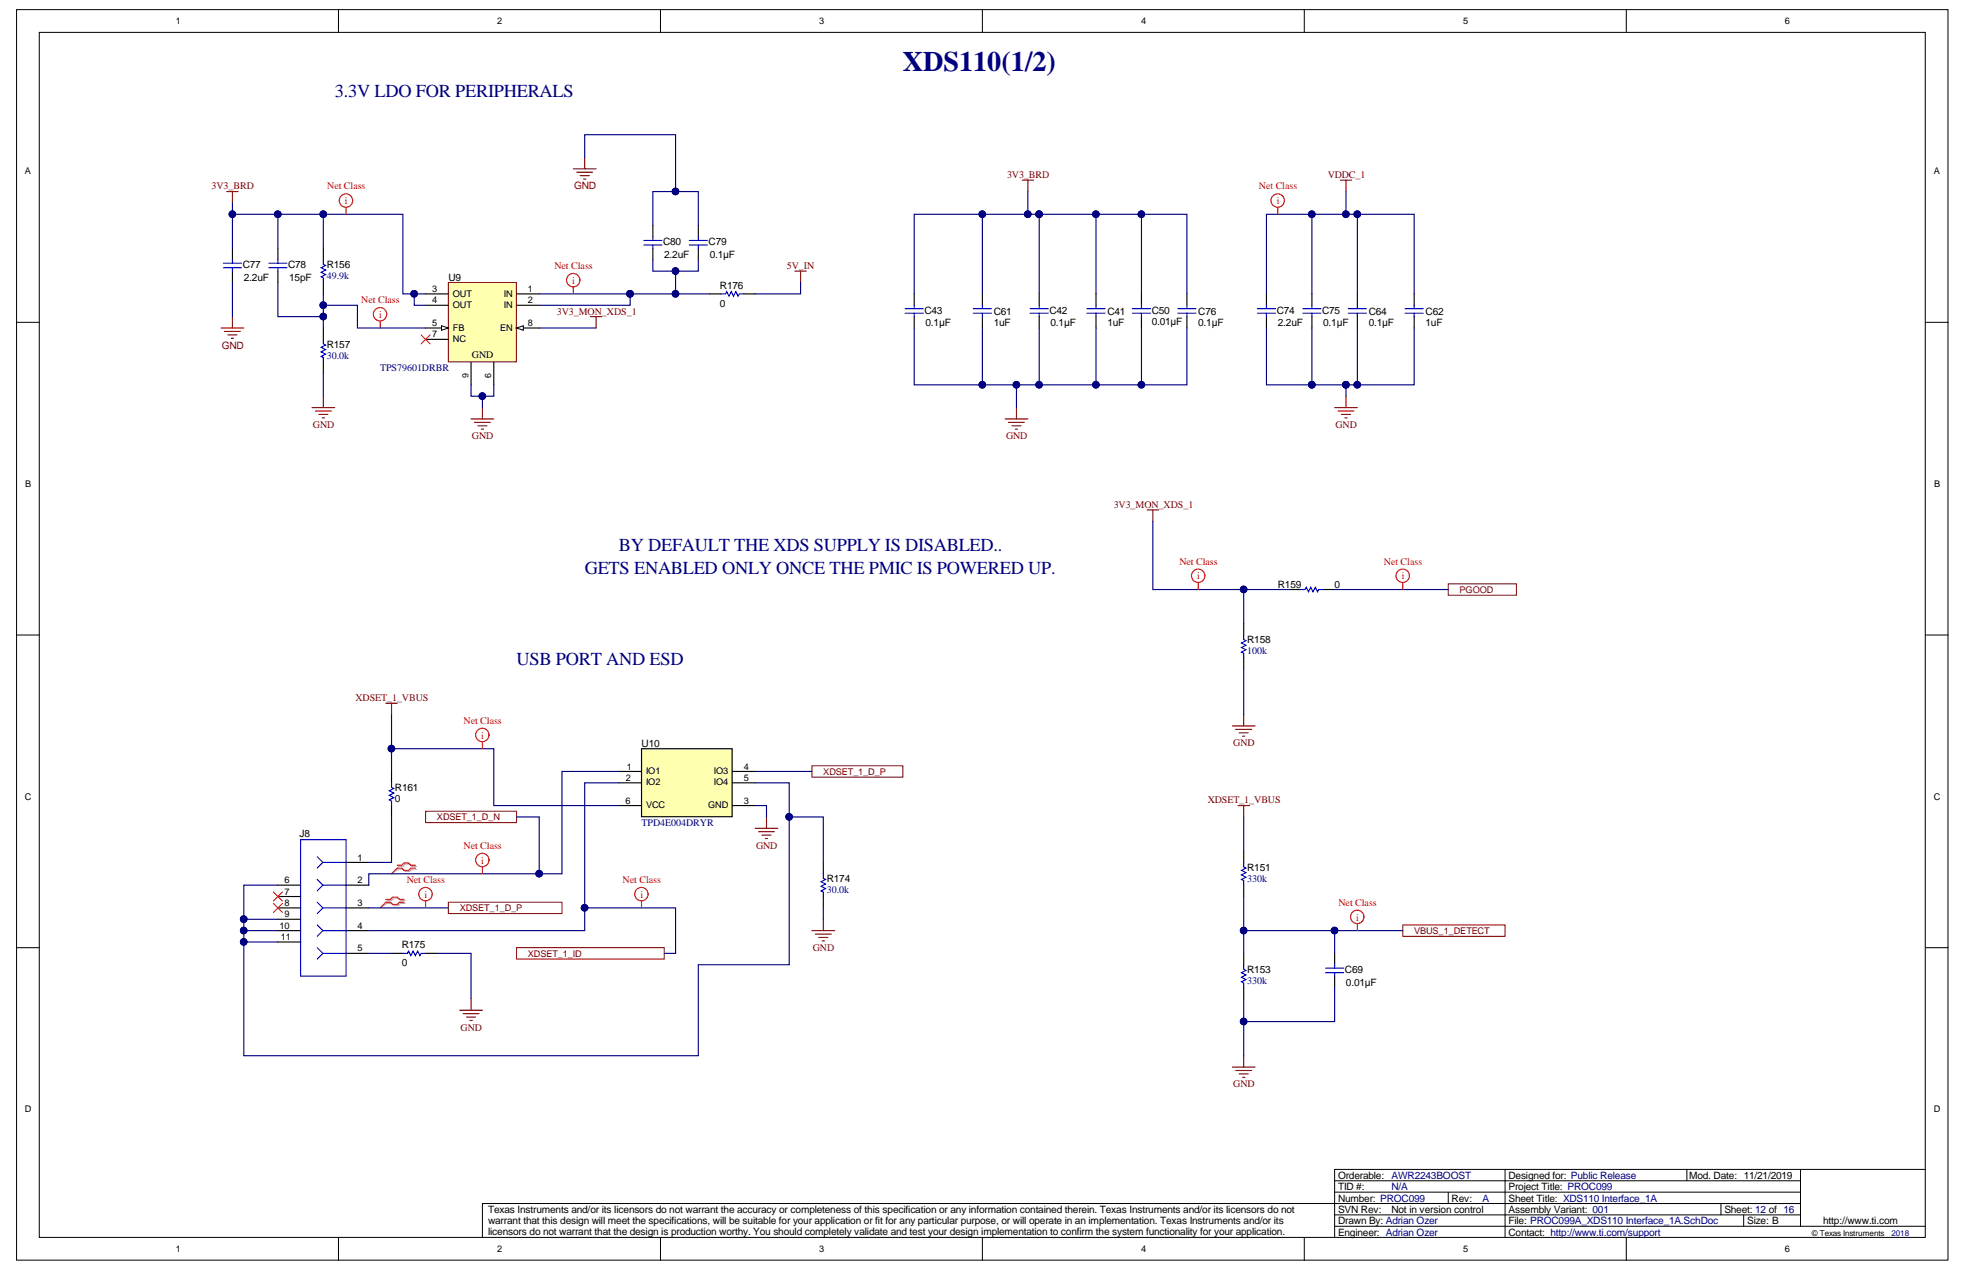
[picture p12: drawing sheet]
<svg xmlns="http://www.w3.org/2000/svg" width="432mm" height="279mm" viewBox="0 0 432 279" stroke-linecap="round" stroke-linejoin="round" font-family="sans-serif">
<g fill="#fff" stroke="#000" stroke-width=".22">
<path d="M3.6 2.1h424.2v274.6h-424.2z"/>
<path d="M8.6 7.1h414.3v264.6h-414.3z"/>
</g>
<g fill="none" stroke="#000" stroke-width=".22">
<path d="M74.3 2.1v5M145.1 2.1v5M215.8 2.1v5M286.5 2.1v5M357.2 2.1v5M3.6 70.8h5M422.9 70.8h5M3.6 139.4h5M422.9 139.4h5M3.6 208.1h5M422.9 208.1h5M293.1 259.2h102.4"/>
<path d="M330.6 256.7h-37.5v15M370.5 256.7v2.5M395.5 256.7v12.5M422.9 256.7h-92.3v15M74.3 271.7v5M145.1 271.7v5M215.8 271.7v5M286.5 271.7v5M293.1 269.2h129.8M293.1 266.7h102.4M293.1 261.7h102.4M318.1 261.7v2.5"/>
<path d="M357.2 271.7v5M378 264.2v2.5M383 266.7v2.5M395.5 264.2h-289.5v7.5"/>
</g>
<g fill="none" stroke="#800000" stroke-width=".25">
<path d="M224.5 39.6h2.5M225.7 39.6v2.5M294.4 39.6h2.5M295.6 39.6v2.5M220.8 92h4.9M221.5 92.7h3.5M222.3 93.5h2M223 94.2h.5M223.3 89.5v2.5M293.1 89.5h5M293.9 90.2h3.5M294.6 91h2"/>
<path d="M295.4 91.7h.5M295.6 87v2.5M168.3 179.4v2.5M271.9 176.9h2.5M273.2 176.9v2.5M165.9 181.9h4.9M166.6 182.6h3.5M167.3 183.4h2M168.1 184.1h.5M178.3 204.3h5M179.1 205.1h3.5M179.8 205.8h2"/>
<path d="M180.6 206.6h.5M180.8 201.8v2.5M270.7 234.3h5M271.4 235h3.5M272.2 235.8h2M272.9 236.5h.5M273.2 231.8v2.5"/>
</g>
<path d="M308.1 203.1h22.5v2.5h-22.5z" fill-rule="evenodd" fill="#fff" stroke="#800000" stroke-width=".22"/>
<path d="M270.7 159.4h5M273.2 156.9v2.5M271.4 160.1h3.5M272.2 160.9h2M272.9 161.6h.5" fill="none" stroke="#800000" stroke-width=".25"/>
<path d="M318.1 128.2h15v2.5h-15z" fill-rule="evenodd" fill="#fff" stroke="#800000" stroke-width=".22"/>
<path d="M252 112h2.4M253.2 112v2.5M84.7 154.4h2.5M86 154.4v2.5M103.5 219.3v2.5M101 221.8h5M101.7 222.5h3.5M102.5 223.3h2M103.2 224h.5" fill="none" stroke="#800000" stroke-width=".25"/>
<g fill="#fff" stroke="#800000" stroke-width=".22">
<path d="M178.3 168.1h20v2.5h-20z" fill-rule="evenodd"/>
<path d="M98.5 198.1h24.9v2.5h-24.9z" fill-rule="evenodd"/>
<path d="M93.5 178.1h19.9v2.5h-19.9z" fill-rule="evenodd"/>
<path d="M113.4 208.1h32.5v2.5h-32.5z" fill-rule="evenodd"/>
</g>
<g fill="none" stroke="#000" stroke-width=".25">
<path d="M278.2 64.5v2.5M278.2 69.5v2.5M61 194.3h5M61 199.3h5M61 196.8h5M76 189.3h5M76 194.3h5M76 199.3h5M61 204.3h5M61 201.8h5M61 206.8h5M76 204.3h5"/>
<path d="M76 209.3h5M293.1 209.3v2.5M293.1 214.3v2.5"/>
</g>
<g fill="none" stroke="#00f" stroke-width=".25">
<path d="M276.2 68.8h4M276.2 67.8h4M278.2 67v.8M278.2 68.8v.7M66 184.4h10v29.9h-10zM69.7 193.1l1.2 1.2-1.2 1.3M69.7 188.1l1.2 1.2-1.2 1.3M69.7 198.1l1.2 1.2-1.2 1.3M71 189.3h5M71 194.3h5M71 199.3h5M69.7 208.1l1.2 1.2-1.2 1.3"/>
<path d="M69.7 203.1l1.2 1.2-1.2 1.3M71 204.3h5M71 209.3h5M291.1 213.6h4M291.1 212.6h4M293.1 211.8v.8M293.1 213.6v.7"/>
</g>
<path d="M140.9 164.4h19.9v14.9h-19.9z" fill="#ffffb0" stroke="#000" stroke-width=".25"/>
<path d="M135.9 169.4h5M135.9 171.9h5M135.9 176.9h5M160.9 169.4h5M160.9 171.9h5M160.9 176.9h5" fill="none" stroke="#000" stroke-width=".25"/>
<path d="M98.5 62h14.9v17.5h-14.9z" fill="#ffffb0" stroke="#800000" stroke-width=".22"/>
<path d="M93.5 64.5h5M93.5 67h5M93.5 72h5M113.4 64.5h5M113.4 67h5" fill="none" stroke="#000" stroke-width=".25"/>
<path d="M97 71.5l1.5 .5-1.5 .5z" fill="#fff"/>
<path d="M97 71.5l1.5 .5-1.5 .5z" fill="none" stroke="#000" stroke-width=".22"/>
<path d="M93.5 74.5h5M108.5 79.5v5M113.4 72h5" fill="none" stroke="#000" stroke-width=".25"/>
<path d="M113.4 72l1.5-.5v1z" fill="#fff"/>
<path d="M113.4 72l1.5-.5v1z" fill="none" stroke="#000" stroke-width=".22"/>
<g fill="none" stroke="#000" stroke-width=".25">
<path d="M51.1 54.5v2.5M51.1 59.5v2.5M61 54.5v2.5M61 59.5v2.5M71 54.5v2.5M143.4 49.5v2.5M143.4 54.5v2.5M153.4 49.5v2.5M153.4 54.5v2.5M71 62v2.5M71 72v2.5M71 79.5v2.5"/>
<path d="M103.5 79.5v5M155.9 64.5h2.5M163.4 64.5h2.5M200.8 64.5v2.5M200.8 69.5v2.5M215.8 64.5v2.5M215.8 69.5v2.5M228.2 64.5v2.5M228.2 69.5v2.5M240.7 64.5v2.5M240.7 69.5v2.5M250.7 64.5v2.5"/>
<path d="M250.7 69.5v2.5M260.7 64.5v2.5M260.7 69.5v2.5M288.1 64.5v2.5M288.1 69.5v2.5M298.1 64.5v2.5M298.1 69.5v2.5M310.6 64.5v2.5M310.6 69.5v2.5M273.2 136.9v2.5M283.1 129.4h2.5M290.6 129.4h2.5"/>
<path d="M273.2 144.4v2.5M86 169.4v2.5M86 176.9v2.5M180.8 189.3v2.5M180.8 196.8v2.5M273.2 186.8v2.5M273.2 194.3v2.5M86 209.3h2.5M93.5 209.3h2.5M273.2 209.3v2.5M273.2 216.8v2.5"/>
</g>
<g fill="none" stroke="#800000" stroke-width=".25">
<path d="M125.9 37.1h5M126.7 37.8h3.5M127.4 38.6h2M128.2 39.3h.5M128.4 34.6v2.5M49.8 42.1h2.5M51.1 42.1v2.5M174.6 59.5h2.5M175.8 59.5v2.5M48.6 72h4.9M49.3 72.8h3.5M50.1 73.5h2"/>
<path d="M50.8 74.3h.5M51.1 69.5v2.5M129.7 69.5h2.5M130.9 69.5v2.5M68.5 89.5h5M69.3 90.2h3.5M70 91h2M70.8 91.7h.5M71 87v2.5M103.5 92h5M104.2 92.7h3.5M105 93.5h2"/>
<path d="M105.7 94.2h.5M106 89.5v2.5"/>
</g>
<g fill="none" stroke="#00f" stroke-width=".25">
<path d="M49.1 58.8h4M49.1 57.8h4M51.1 57v.8M51.1 58.8v.7M59 58.8h4M59 57.8h4M61 57v.8M61 58.8v.7M71 57v1l.5 .3-1 .5 1 .5-1 .5 1 .5-1 .5 .5 .2v1M141.4 52.8h4M141.4 53.8h4M143.4 52v.8"/>
<path d="M143.4 53.8v.7M151.4 52.8h4M151.4 53.8h4M153.4 52v.8M153.4 53.8v.7M71 74.5v1l.5 .3-1 .5 1 .5-1 .5 1 .5-1 .5 .5 .2v1M158.4 64.5h1l.2-.5 .5 1 .5-1 .5 1 .5-1 .5 1 .3-.5h1M198.8 68.8h4M198.8 67.8h4M200.8 67v.8M200.8 68.8v.7M213.8 68.8h4"/>
<path d="M213.8 67.8h4M215.8 67v.8M215.8 68.8v.7M226.2 68.8h4M226.2 67.8h4M228.2 67v.8M228.2 68.8v.7M238.7 68.8h4M238.7 67.8h4M240.7 67v.8M240.7 68.8v.7M248.7 68.8h4"/>
<path d="M248.7 67.8h4M250.7 67v.8M250.7 68.8v.7M258.7 68.8h4M258.7 67.8h4M260.7 67v.8M260.7 68.8v.7M286.1 68.8h4M286.1 67.8h4M288.1 67v.8M288.1 68.8v.7M296.1 68.8h4"/>
<path d="M296.1 67.8h4M298.1 67v.8M298.1 68.8v.7M308.6 68.8h4M308.6 67.8h4M310.6 67v.8M310.6 68.8v.7M273.2 139.4v1l.5 .3-1 .5 1 .5-1 .5 1 .5-1 .5 .5 .2v1M285.6 129.4h1l.3-.5 .5 1 .5-1 .5 1 .5-1 .5 1 .2-.5h1M86 171.9v1l.5 .2-1 .5 1 .5-1 .5 1 .5-1 .5 .5 .3v1M180.8 191.8v1l.5 .3-1 .5 1 .5-1 .5 1 .5-1 .5 .5 .2v1M273.2 189.3v1l.5 .3-1 .5 1 .5-1 .5 1 .5-1 .5 .5 .2v1"/>
<path d="M88.5 209.3h1l.2-.5 .5 1 .5-1 .5 1 .5-1 .5 1 .3-.5h1M273.2 211.8v1l.5 .3-1 .5 1 .5-1 .5 1 .5-1 .5 .5 .2v1"/>
</g>
<path d="M85 197.7h1l.5-.5h1l.5 .5h1M85 198.3h1l.5 .5h1l.5-.5h1M87.5 190.2h1l.5-.5h1l.5 .5h1M87.5 190.8h1l.5 .5h1l.5-.5h1" fill="none" stroke="#d0a3a3" stroke-width=".25"/>
<path d="M85 198.3l-1.5 1M87.5 190.8l-1.5 1" fill="none" stroke="#d0a3a3" stroke-width=".22"/>
<g fill="none" stroke="#f00" stroke-width=".25">
<path d="M76 45.6v1.5M280.7 45.6v1.5M83.5 70.5v1.5M125.9 63v1.5M263.2 127.9v1.5M308.1 127.9v1.5M106 162.9v1.5M84.7 197.5h1l.5-.5h1l.5 .5h1M84.7 198.1h1l.5 .5h1l.5-.5h1M87.2 190h1l.5-.5h1l.5 .5h1M87.2 190.6h1l.5 .5h1l.5-.5h1M93.5 197.8v1.5"/>
<path d="M106 190.3v1.5M140.9 197.8v1.5M298.1 202.8v1.5"/>
<circle cx="76" cy="44" r="1.47"/>
<circle cx="280.6" cy="44" r="1.47"/>
<circle cx="83.5" cy="69" r="1.47"/>
<circle cx="125.9" cy="61.5" r="1.47"/>
<circle cx="263.2" cy="126.4" r="1.47"/>
<circle cx="308.1" cy="126.4" r="1.47"/>
<circle cx="105.9" cy="161.4" r="1.47"/>
<circle cx="93.5" cy="196.3" r="1.47"/>
<circle cx="105.9" cy="188.8" r="1.47"/>
<circle cx="140.9" cy="196.3" r="1.47"/>
<circle cx="298.1" cy="201.3" r="1.47"/>
</g>
<path d="M92.5 73.5l2 2M94.5 73.5l-2 2M60 195.8l2 2M60 198.3l2 2M62 195.8l-2 2M62 198.3l-2 2M84.7 198.1l-1.2 1.2M87.2 190.6l-1.2 1.2" fill="none" stroke="#f00" stroke-width=".22"/>
<g fill="none" stroke="#000080" stroke-width=".25">
<path d="M128.4 34.6v-5h20v12.5M51.1 54.5v-7.4h19.9v7.4M51.1 44.6v2.5M61 47.1v7.4M71 47.1h17.5v17.4h2.5M143.4 57v2.5h10v-2.5M143.4 49.5v-7.4h10v7.4M148.4 59.5v5h-10M215.8 47.1h-15v17.4M225.7 42.1v5M228.2 47.1h22.5v17.4M228.2 47.1h-12.4v17.4"/>
<path d="M228.2 47.1v17.4M240.7 47.1v17.4M250.7 47.1h10v17.4M288.1 47.1v17.4M295.6 42.1v5M298.1 47.1v17.4M51.1 62v7.5M61 62v7.5h10M71 64.5v7.5M71 67h7.5v5h15M93.5 64.5h-2.5v2.5h2.5M118.4 72h12.5"/>
<path d="M118.4 64.5h20M138.4 64.5v2.5h-20M148.4 64.5h7.5M175.8 62v2.5h-9.9M200.8 72v12.5h49.9v-12.5M215.8 72v12.5M228.2 72v12.5M240.7 72v12.5M260.7 72v12.5h-10M278.2 64.5v-17.4h32.4v17.4M278.2 72v12.5h9.9M288.1 72v12.5"/>
<path d="M298.1 72v12.5h-2.5M310.6 72v12.5h-12.5M71 82v5M103.5 84.5v2.5h5v-2.5M106 87v2.5M223.3 84.5v5M288.1 84.5h7.5M295.6 84.5v2.5M253.2 114.5v14.9h29.9M273.2 129.4v7.5M293.1 129.4h25M86 156.9v7.5"/>
<path d="M273.2 146.9v10M86 169.4v-5h22.5v12.5h27.4M86 179.4v9.9h-5M113.4 179.4h5v12.4M135.9 171.9h-7.5v32.4h-47.4M135.9 169.4h-12.5v22.4h-42.4v2.5M165.9 176.9h2.4v2.5M165.9 171.9h7.4v39.9h-19.9v20h-99.9v-37.5h7.5M165.9 169.4h12.4M173.3 179.4h7.5v9.9M273.2 179.4v7.4M81 199.3h17.5"/>
<path d="M128.4 199.3h20v10h-2.5M180.8 199.3v2.5M273.2 196.8v12.5M53.5 206.8h7.5M53.5 201.8h7.5M53.5 204.3h7.5M81 209.3h5M96 209.3h7.5v10M273.2 219.3v12.5M273.2 204.3h34.9M293.1 216.8v7.5h-19.9M293.1 204.3v5"/>
</g>
<g fill="#000080" stroke="#000080" stroke-width=".22">
<circle cx="173.3" cy="179.3" r=".72"/>
<circle cx="240.7" cy="47" r=".72"/>
<circle cx="215.7" cy="47" r=".72"/>
<circle cx="215.7" cy="84.5" r=".72"/>
<circle cx="225.7" cy="47" r=".72"/>
<circle cx="223.2" cy="84.5" r=".72"/>
<circle cx="250.7" cy="47" r=".72"/>
<circle cx="298.1" cy="47" r=".72"/>
<circle cx="288.1" cy="47" r=".72"/>
<circle cx="295.6" cy="47" r=".72"/>
<circle cx="295.6" cy="84.5" r=".72"/>
<circle cx="273.1" cy="204.3" r=".72"/>
<circle cx="273.1" cy="224.3" r=".72"/>
<circle cx="293.1" cy="204.3" r=".72"/>
<circle cx="273.1" cy="129.4" r=".72"/>
<circle cx="86" cy="164.4" r=".72"/>
<circle cx="53.5" cy="206.8" r=".72"/>
<circle cx="118.4" cy="191.8" r=".72"/>
<circle cx="128.4" cy="199.3" r=".72"/>
<circle cx="240.7" cy="84.5" r=".72"/>
<circle cx="228.2" cy="47" r=".72"/>
<circle cx="228.2" cy="84.5" r=".72"/>
<circle cx="250.7" cy="84.5" r=".72"/>
<circle cx="288.1" cy="84.5" r=".72"/>
<circle cx="53.5" cy="201.8" r=".72"/>
<circle cx="53.5" cy="204.3" r=".72"/>
<circle cx="148.4" cy="59.5" r=".72"/>
<circle cx="148.4" cy="64.5" r=".72"/>
<circle cx="138.4" cy="64.5" r=".72"/>
<circle cx="148.4" cy="42" r=".72"/>
<circle cx="105.9" cy="87" r=".72"/>
<circle cx="91" cy="64.5" r=".72"/>
<circle cx="71" cy="69.5" r=".72"/>
<circle cx="71" cy="47" r=".72"/>
<circle cx="61" cy="47" r=".72"/>
<circle cx="51" cy="47" r=".72"/>
<circle cx="71" cy="67" r=".72"/>
<circle cx="298.1" cy="84.5" r=".72"/>
</g>
<text font-size="6.2" fill="#000080" x="198.3" y="15.6">XDS110(1/2)</text>
<g font-size="4" fill="#000080">
<text x="73.5" y="21.2">3.3V LDO FOR PERIPHERALS</text>
<text x="135.9" y="121.1">BY DEFAULT THE XDS SUPPLY IS DISABLED..</text>
<text x="128.4" y="126.1">GETS ENABLED ONLY ONCE THE PMIC IS POWERED UP.</text>
<text x="113.4" y="146">USB PORT AND ESD</text>
</g>
<g font-size="2.2" fill="#800000">
<text x="46.5" y="41.6">3V3_BRD</text>
<text x="126.1" y="41.6">GND</text>
<text x="221.2" y="39.1">3V3_BRD</text>
<text x="291.6" y="39.1">VDDC_1</text>
<text x="172.8" y="59.1">5V_IN</text>
<text x="122.3" y="69.1">3V3_MON_XDS_1</text>
<text x="48.7" y="76.5">GND</text>
<text x="68.7" y="93.9">GND</text>
<text x="293.3" y="93.9">GND</text>
<text x="103.7" y="96.4">GND</text>
<text x="221" y="96.4">GND</text>
<text x="244.6" y="111.5">3V3_MON_XDS_1</text>
<text x="78.1" y="153.9">XDSET_1_VBUS</text>
<text x="270.9" y="163.8">GND</text>
<text x="265.3" y="176.4">XDSET_1_VBUS</text>
<text x="166.1" y="186.3">GND</text>
<text x="178.5" y="208.8">GND</text>
<text x="101.2" y="226.2">GND</text>
<text x="270.9" y="238.7">GND</text>
</g>
<g font-size="2.2" fill="#f00">
<text x="71.9" y="41.6">Net Class</text>
<text x="276.5" y="41.6">Net Class</text>
<text x="75.8" y="44.8">i</text>
<text x="280.4" y="44.8">i</text>
<text x="121.8" y="59.1">Net Class</text>
<text x="125.7" y="62.3">i</text>
<text x="79.4" y="66.6">Net Class</text>
<text x="83.2" y="69.8">i</text>
<text x="259" y="124">Net Class</text>
<text x="304" y="124">Net Class</text>
<text x="262.9" y="127.2">i</text>
<text x="307.9" y="127.2">i</text>
<text x="101.8" y="158.9">Net Class</text>
<text x="105.7" y="162.2">i</text>
<text x="101.8" y="186.4">Net Class</text>
<text x="105.7" y="189.6">i</text>
<text x="89.3" y="193.9">Net Class</text>
<text x="93.2" y="197.1">i</text>
<text x="136.8" y="193.9">Net Class</text>
<text x="140.6" y="197.1">i</text>
<text x="294" y="198.9">Net Class</text>
<text x="297.9" y="202.1">i</text>
</g>
<g font-size="2.2">
<text x="145.6" y="53.9">C80</text>
<text x="155.6" y="53.9">C79</text>
<text x="53.3" y="58.8">C77</text>
<text x="63.3" y="58.8">C78</text>
<text x="71.8" y="58.8">R156</text>
<text x="145.9" y="56.6">2.2uF</text>
<text x="155.9" y="56.6">0.1µF</text>
<text x="53.5" y="61.6">2.2uF</text>
<text x="63.5" y="61.6">15pF</text>
<text x="98.5" y="61.6">U9</text>
<text x="158.1" y="63.3">R176</text>
<text x="158.1" y="67.3">0</text>
<text x="203" y="68.8">C43</text>
<text x="203.3" y="71.6">0.1µF</text>
<text x="218.3" y="71.6">1uF</text>
<text x="218.3" y="69.1">C61</text>
<text x="230.5" y="68.8">C42</text>
<text x="230.7" y="71.6">0.1µF</text>
<text x="243.2" y="71.6">1uF</text>
<text x="243.2" y="69.1">C41</text>
<text x="253" y="71.3">0.01µF</text>
<text x="253" y="68.8">C50</text>
<text x="263.2" y="71.6">0.1µF</text>
<text x="263.2" y="69.1">C76</text>
<text x="280.4" y="68.8">C74</text>
<text x="280.7" y="71.6">2.2uF</text>
<text x="290.4" y="68.8">C75</text>
<text x="290.6" y="71.6">0.1µF</text>
<text x="300.6" y="71.6">0.1µF</text>
<text x="300.6" y="69.1">C64</text>
<text x="313.1" y="71.6">1uF</text>
<text x="313.1" y="69.1">C62</text>
<text x="71.8" y="76.3">R157</text>
<text x="103.7" y="78.5">GND</text>
<text x="280.7" y="129">R159</text>
<text x="293.1" y="129">0</text>
<text x="273.9" y="141.2">R158</text>
<text x="140.9" y="163.9">U10</text>
<text x="86.7" y="173.7">R161</text>
<text x="86.7" y="176.2">0</text>
<text x="65.8" y="183.7">J8</text>
<text x="273.9" y="191.2">R151</text>
<text x="181.6" y="193.7">R174</text>
<text x="88.2" y="208.1">R175</text>
<text x="88.2" y="212.1">0</text>
<text x="273.9" y="213.6">R153</text>
<text x="295.4" y="213.6">C69</text>
<text x="295.6" y="216.4">0.01µF</text>
<text x="293.9" y="263.8">Number: PROC099</text>
<text x="293.9" y="261.3">TID #:</text>
<text x="293.9" y="258.8">Orderable:</text>
<text x="318.8" y="263.8">Rev:</text>
<text x="331.3" y="263.8">Sheet Title: XDS110 Interface_1A</text>
<text x="331.3" y="261.3">Project Title: PROC099</text>
<text x="331.3" y="258.8">Designed for: Public Release</text>
<text x="371" y="258.8">Mod. Date: 11/21/2019</text>
<text x="107.2" y="266.2">Texas Instruments and/or its licensors do not warrant the accuracy or completeness of this specification or any information contained therein. Texas Instruments and/or its licensors do not</text>
<text x="107.2" y="268.7">warrant that this design will meet the specifications, will be suitable for your application or fit for any particular purpose, or will operate in an implementation. Texas Instruments and/or its</text>
<text x="293.9" y="268.8">Drawn By: Adrian Ozer</text>
<text x="293.9" y="266.3">SVN Rev:</text>
<text x="305.6" y="266.3">Not in version control</text>
<text x="331.3" y="268.8">File: PROC099A_XDS110 Interface_1A.SchDoc</text>
<text x="331.3" y="266.3">Assembly Variant: 001</text>
<text x="378.7" y="266.3">Sheet: 12 of 16</text>
<text x="383.7" y="268.8">Size: B</text>
<text x="400.4" y="268.8">http://www.ti.com</text>
<text x="107.2" y="271.1">licensors do not warrant that the design is production worthy. You should completely validate and test your design implementation to confirm the system functionality for your application.</text>
<text x="293.9" y="271.3">Engineer: Adrian Ozer</text>
<text x="331.3" y="271.3">Contact: http://www.ti.com/support</text>
</g>
<g font-size="2.2" fill="#000080">
<text x="71.8" y="61.3">49.9k</text>
<text x="71.8" y="78.8">30.0k</text>
<text x="83.5" y="81.5">TPS79601DRBR</text>
<text x="273.9" y="143.7">100k</text>
<text x="140.9" y="181.4">TPD4E004DRYR</text>
<text x="181.6" y="196.1">30.0k</text>
<text x="273.9" y="193.6">330k</text>
<text x="273.9" y="216.1">330k</text>
<text x="305.6" y="261.3">N/A</text>
<text x="305.6" y="258.8">AWR2243BOOST</text>
<text x="325.6" y="263.8">A</text>
</g>
<g font-size="2">
<text x="38.7" y="5.3">1</text>
<text x="109.2" y="5.3">2</text>
<text x="179.9" y="5.3">3</text>
<text x="250.6" y="5.3">4</text>
<text x="321.3" y="5.3">5</text>
<text x="392" y="5.3">6</text>
<text x="5.5" y="38.3">A</text>
<text x="424.7" y="38.3">A</text>
<text x="95" y="64.1">3</text>
<text x="99.5" y="65.1">OUT</text>
<text x="110.7" y="65.1">IN</text>
<text x="115.9" y="64.1">1</text>
<text x="95" y="66.6">4</text>
<text x="95" y="71.6">5</text>
<text x="99.5" y="67.6">OUT</text>
<text x="110.7" y="67.6">IN</text>
<text x="115.9" y="66.6">2</text>
<text x="115.9" y="71.6">8</text>
<text x="95" y="74.1">7</text>
<text x="99.5" y="72.6">FB</text>
<text x="99.5" y="75.1">NC</text>
<text x="109.9" y="72.6">EN</text>
<text x="5.5" y="106.9">B</text>
<text x="424.8" y="106.9">B</text>
<text x="137.4" y="171.5">2</text>
<text x="137.7" y="169">1</text>
<text x="141.9" y="170">IO1</text>
<text x="141.9" y="172.5">IO2</text>
<text x="156.8" y="170">IO3</text>
<text x="156.8" y="172.5">IO4</text>
<text x="163.4" y="169">4</text>
<text x="163.4" y="171.5">5</text>
<text x="5.5" y="175.6">C</text>
<text x="137.4" y="176.4">6</text>
<text x="141.9" y="177.4">VCC</text>
<text x="155.5" y="177.4">GND</text>
<text x="163.4" y="176.4">3</text>
<text x="424.7" y="175.6">C</text>
<text x="78.5" y="188.9">1</text>
<text x="62.5" y="193.9">6</text>
<text x="62.5" y="196.4">7</text>
<text x="78.5" y="193.9">2</text>
<text x="61.4" y="203.9">10</text>
<text x="62.5" y="198.9">8</text>
<text x="62.5" y="201.4">9</text>
<text x="78.5" y="198.9">3</text>
<text x="78.5" y="203.9">4</text>
<text x="61.7" y="206.4">11</text>
<text x="78.5" y="208.9">5</text>
<text x="5.5" y="244.2">D</text>
<text x="424.7" y="244.2">D</text>
<text x="38.7" y="274.9">1</text>
<text x="109.2" y="274.9">2</text>
<text x="179.9" y="274.9">3</text>
<text x="250.6" y="274.9">4</text>
<text x="321.3" y="274.9">5</text>
<text x="392" y="274.9">6</text>
</g>
<g font-size="2" fill="#800000">
<text x="320.6" y="130.1">PGOOD</text>
<text x="180.8" y="170.1">XDSET_1_D_P</text>
<text x="96" y="180.1">XDSET_1_D_N</text>
<text x="101" y="200">XDSET_1_D_P</text>
<text x="310.6" y="205">VBUS_1_DETECT</text>
<text x="115.9" y="210">XDSET_1_ID</text>
</g>
<g font-size="1.9">
<text x="102.9" y="83" transform="rotate(-90 102.9 83)">9</text>
<text x="107.9" y="83" transform="rotate(-90 107.9 83)">6</text>
</g>
<text font-size="1.8" x="397.9" y="271.3">© Texas Instruments</text>
<text font-size="1.8" fill="#000080" x="415.4" y="271.3">2018</text>
</svg>
